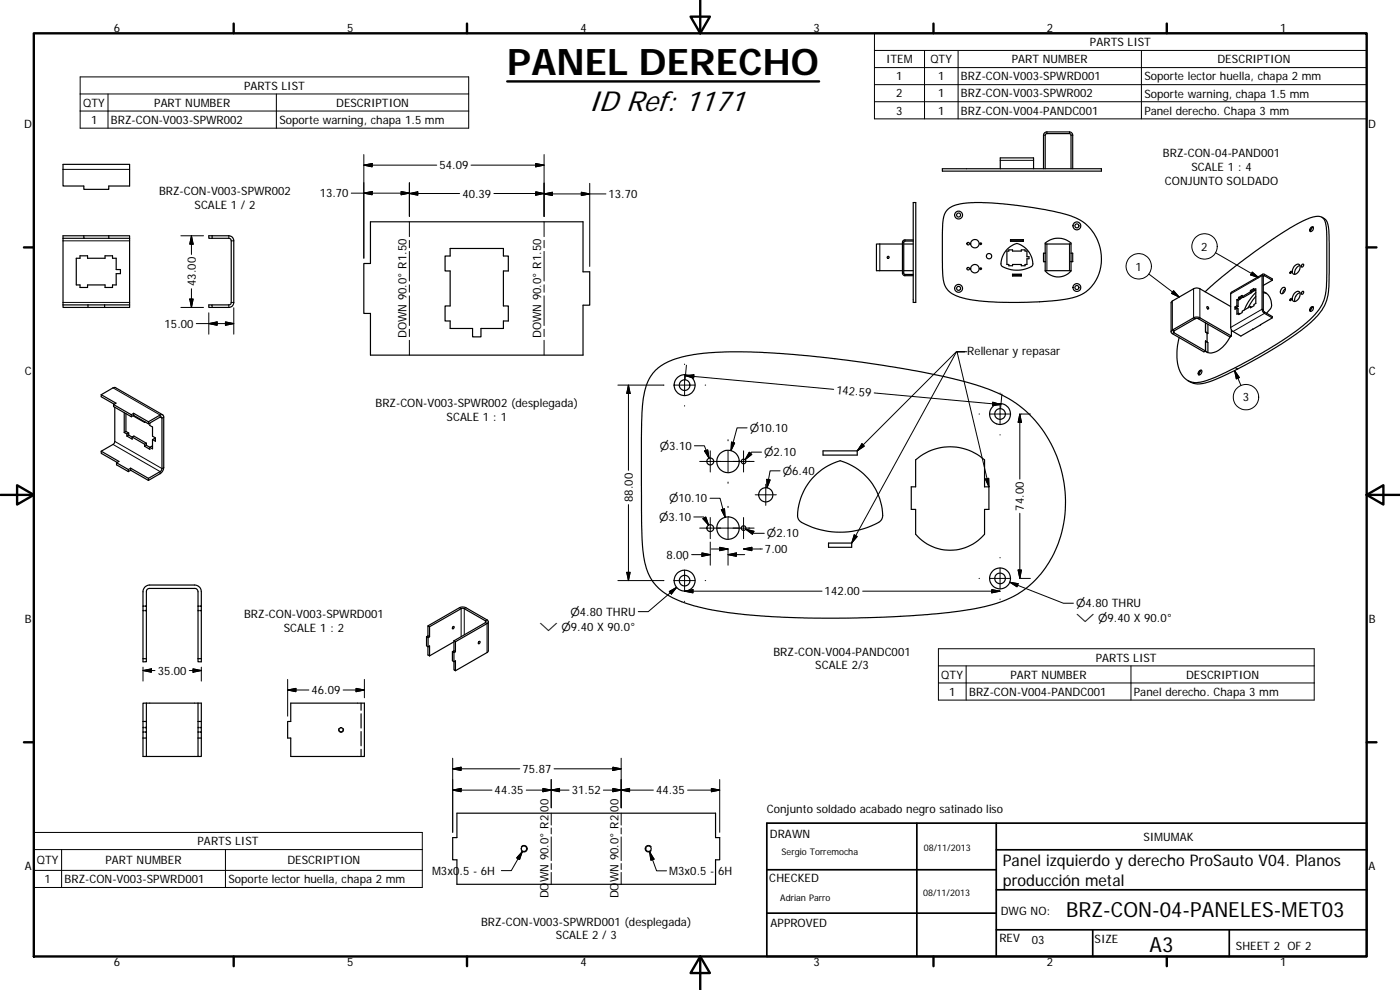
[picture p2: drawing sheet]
<svg xmlns="http://www.w3.org/2000/svg" width="420mm" height="297mm" viewBox="0 0 420 297" stroke-linecap="round" stroke-linejoin="round" font-family="sans-serif">
<g fill="none" stroke="#000" stroke-width=".36">
<path d="M18.9 49.3h20v6.5h-6.3v1h-7.4v-1h-6.3zM282.8 50.6h47.7v.8h-47.7zM300.2 50.6v-3.2h10v3.2M321.4 50.6l-.1-10.3-.3-.2h-6.8l-.3 .1-.2 .4v10M321.9 50.6l-.1-10.5-.4-.4-.4-.1h-6.8l-.6 .2-.4 .8v10M18.9 71.5h6.3M18.9 71.5v20M22.9 77.5h1.1v-.7h2.3v.7h5.2v-.7h2.3v.7h1.1v3.4h1.2v1.2h-1.2v3.4h-1.1v.8h-2.3v-.8h-5.2v.8h-2.3v-.8h-1.1zM25.2 70.7v.8h7.4M32.6 70.7h6.3v.8M32.6 71.5h6.3M32.6 70.7v.8"/>
<path d="M32.6 70.7h-13.7v.8M38.9 71.5v20M63.7 71.5h5l.4 .1 .3 .5v18.6l-.2 .6-.4 .2h-5.1M63.7 70.7v.8M63.7 71.5h-1v-.8h6a1.48 1.48 0 0 1 1.5 1.6v18.4a1.45 1.45 0 0 1-1.5 1.5h-5M111.2 66.5h63.8v15.1h2v10h-2v15h-63.8v-12.6h-2v-14.9h2zM135.1 74.5h16v2.3h1.5v4.5h-1.5v10.5h1.5v4.5h-1.5v2.3h-6.8v2.5h-2.5v-2.5h-6.7v-2.3h-1.5v-4.5h1.5v-10.5h-1.5v-4.5h1.5zM270.8 73.2h-7.8v8h7.8M271.2 73.2h2.9M274.1 60.8h.7v29.9h-.7zM274.1 72h-2.7l-.5 .3-.1 .4 .1 9.5 .5 .5h2.7M274.1 72.3h-2.5l-.4 .3v9.4l.4 .3h2.5"/>
<path d="M284.4 62.8a12.7 12.7 0 0 1 7.8-2l8.7 .4 11.6 1.5a32.3 32.3 0 0 1 12.3 3.8 13.4 13.4 0 0 1 1.2 21 17.9 17.9 0 0 1-9.6 2.7l-8.2 .5h-7.2l-7-.4-4.4-.7a7.3 7.3 0 0 1-6.3-4.8l-.5-4.5v-8.9a15.6 15.6 0 0 1 1-7.8zM302.2 74.9l1.4-1.1a2.21 2.21 0 0 1 3.2 0 6.1 6.1 0 0 1 3 5.9 8.7 8.7 0 0 1-9.2 0 5.6 5.6 0 0 1 1.6-4.8zM302.2 75.3h.6v-.3h1.1v.3h2.6v-.3h1.1v.3h.6v1.7h.6v.6h-.6v1.8h-.6v.3h-1.1v-.3h-2.6v.3h-1.1v-.3h-.6zM303.3 72l3.8-.1v.5h-3.8zM303.3 72.3h.1M303.3 72v.3h3.8M307.1 72.3h.1M313.7 76h-.5v2.5h.5M313.7 72.9a5.9 5.9 0 0 1 7.7 0v8.4a5.1 5.1 0 0 1-7.7 0zM321.4 73.2h-7.7M321.4 76h.5v2.5h-.5M388.5 79.9a.88 .88 0 0 1 .9-.7 .88 .88 0 0 1 .8 .9 1.99 1.99 0 0 1-2.1 2.1 1.74 1.74 0 0 1 .4-2.3z"/>
<path d="M390.1 79.7a2.41 2.41 0 0 0-1.5 2.6M390.8 79.3l.2-.1a.48 .48 0 0 1 .1 .6 .48 .48 0 0 1-.5 .2zM393.4 68.3a.49 .49 0 0 1 .7-.2 .49 .49 0 0 1-.1 .8 .52 .52 0 0 1-.4 .6 .52 .52 0 0 1-.6-.4zM394 68.1l-.7 1.3M394.1 68.1a.97 .97 0 0 0-.8 1.4M396.7 65.2l.7 .4a5.2 5.2 0 0 1 1.4 4.3l.1 11a26.7 26.7 0 0 1-.8 9.4 20.5 20.5 0 0 1-7 8.3l-6.5 4.6-6.2 3.8-7 3.7-5.7 2.8a11.4 11.4 0 0 1-7.8 1.4l-1.4-.7M18.9 91.5v.7h7.5M18.9 91.5h20M26.4 91.5v.7M31.4 91.5v.7M38.9 91.5v.7h-12.5M62.7 91.5h1v.7h-1z"/>
<path d="M271.2 81.2h2.9M303.9 82.3h2.6v.4h-2.6zM303.9 82.3v.4M306.4 82.3v.4M313.7 81.2h7.7M361.7 87.5l5-4.4 10.3-7.9 10.2-6.8 4.9-2.6a5.1 5.1 0 0 1 4.9-.4 8 8 0 0 1 1.2 5.3v13.5a14.6 14.6 0 0 1-6.6 13l-4.6 3.5-6 3.9-8.6 4.9-6.8 3.3a13.5 13.5 0 0 1-7.8 1.9 6.4 6.4 0 0 1-4.5-6.1l-.1-3.5 .7-3.8M361.8 99.6l.5 .2v2.8M361.8 99.6l.7 .4M361.8 96.9v2.7M362.2 92a.36 .36 0 0 1 .5 .2 .36 .36 0 0 1-.3 .5zM362.5 97.3v2.7M362.5 100l-.2 .1"/>
<path d="M369.3 92l-9.2-5.4a2.02 2.02 0 0 0-1.9 0l-6.7 4.1v8.9M369.6 99v1.8M370.6 92.1v.7l.6-.3M370.6 92.1l.4 .2M371 92.3v.3M371.2 91.8l-.6 .3M371.2 92.5v1.8l.6-.3 .3 .2M371.2 89.9v1.9M371.2 91.8l.4 .2M371.2 92.5l.4 .1v1.5M371.2 89.9l.4 .2M371.6 92l-.6 .3"/>
<path d="M371.6 90.1v1.9M371.8 89.2l.3 .2M371.8 89.2v.4M371.8 89.6l-.6 .3M371.8 89.6l.3 .2M372.1 89.4v.4M372.1 89.8l-.5 .3M372.8 89v-.4l-1 .6M372.8 89l-.7 .4M373.1 89.2l-.7 .3-.2-.1M375.3 87.2v.4M375.3 87.6l.3 .2"/>
<path d="M375.3 87.2l.3 .2M375.3 87.6l-2.5 1.4M375.6 92.1l-.3-.2-2.5 1.5v.4l-1 .6v-.4M375.6 87.8l-2.4 1.4-.4-.2M375.6 87.4v.4M376 98.8h.1M376.4 87v-.4l-1.1 .6M376.4 87l.5-.3v4.3l-.5 .3v.4l-1.1 .7v-.5M376.4 87l-.8 .4M376.4 87l.5 .1M376.6 87.1l-1 .6M376.9 87.8a15.3 15.3 0 0 0-3.5 5.2"/>
<path d="M376.9 88.9l-2.3 3.4M378.3 97.5l-2.4 1.3M378.3 97.4v.1M379 82.3l-9.5 5.4-.2 .3v10.2l.3 .8 2.8 1.8 3.6-2M379.1 87.5a3.8 3.8 0 0 1 2.1 5.3l-1.1 1.2M379.1 87.8l1 .3M381.8 84.1l-2.7 1.5M381.8 84.1l-2.3-1.4-.4 .1v10.3l.4 .5 2.3 1.4v.4l-3.5 2.1M381.8 84.1v-.4l-2.5-1.5-.4 .1-.1 10.7 .5 .9 2.5 1.5M384.9 86.4a.59 .59 0 0 1 .8 0 .59 .59 0 0 1-.1 .9 .88 .88 0 0 1-1.3 .6 1.48 1.48 0 0 1 .6-1.5zM385.8 86.7l-.6 .6-.2 .8M387.3 89.7l.2-.1 .1 .2-.3 .4z"/>
<path d="M387.3 81.5h.3a.31 .31 0 0 1-.1 .4 .31 .31 0 0 1-.4 0zM388.5 88a.88 .88 0 0 1 .9-.6 .88 .88 0 0 1 .8 .9 1.99 1.99 0 0 1-2.1 2.1 1.74 1.74 0 0 1 .4-2.4zM390.1 87.8a2.44 2.44 0 0 0-1.5 2.7M390.8 87.5l.2-.1a.47 .47 0 0 1 .2 .6 .47 .47 0 0 1-.6 .2zM393.5 92.1a.42 .42 0 0 1 .6 0 .42 .42 0 0 1 0 .6 .58 .58 0 0 1-.4 .7 .58 .58 0 0 1-.7-.4zM394 92.1l-.7 1.3M394.1 92.1a.97 .97 0 0 0-.8 1.4M30.4 118.4l3.5-2 .6-.2 14.3 8.3M30.4 118.4v.6l3.9 2.3M30.4 118.4l4.4 2.6-.7 .4M196.8 111.1a23.6 23.6 0 0 1 13.5-5l7.1-.5h8.1l9.6 .5 13.4 1.3 11.4 1.5 15 2.4 9.3 1.9 8.7 2.3a34.8 34.8 0 0 1 23.1 18.8 35.4 35.4 0 0 1-4.1 38.4 29.6 29.6 0 0 1-18.2 9.7l-8.8 1.4-12 1-15.7 .6-10.4 .1-12.1-.3-9.6-.6-6.7-.8-8.4-1.6a26 26 0 0 1-13.2-6.6 20.7 20.7 0 0 1-4-12.6l-.3-6.8v-22.3a71.5 71.5 0 0 1 .9-16.3l.2-.8a12 12 0 0 1 3.2-5.7zM360 111.2a.42 .42 0 0 1 .6-.1 .42 .42 0 0 1 0 .6 .56 .56 0 0 1-.3 .7 .56 .56 0 0 1-.7-.3z"/>
<path d="M360.5 111.1l-.7 1.3M360.6 111.1a1 1 0 0 0-.8 1.4M361.8 102.4l.7 .4v3M361.8 105.4l.6 .3M362.2 102.6l-.4-.3v3.1M369.1 101.1a7.7 7.7 0 0 1-6 4.8l-1.3-.5M369.6 100.8l-9.5-5.4a2.02 2.02 0 0 0-1.9 0l-6.4 3.6a.57 .57 0 0 0-.3 .6 .57 .57 0 0 0 .3 .5l9.5 5.5 .5-.3-9.7-5.6 .2-.4 6.8-3.8 10 5.6M369.6 100.8l-.5 .3M30.4 135.4v.6l4.8 2.7M30.4 135.4l5.3 3.1-.7 .4M34.1 121.4v.6l5.3 3M34.1 121.4l5.3 3"/>
<path d="M34.4 122.2v10.4l-.5 .7-3.5 2.1M35 138.9v.6l3.5 2M35 138.9l3.5 2M37.3 123.8v6M37.3 129.8l.8 .4M37.8 124.1v5.4M37.8 129.5l-.5 .3M37.8 129.5l.8 .4M38.1 130.8l1.6 1v-.7M38.1 130.2v.6M38.6 129.9l-.5 .3M38.6 130.5l-.5 .3"/>
<path d="M38.6 129.9v.6M38.6 130.5l1.1 .7M39.4 124.4v.6M39.7 131.1l3.7 2.2M39.7 131.1l.5-.3 3.7 2.2M39.9 124.8l3.5 1.9M40.1 124l4.4 2.6v.6M40.1 124.6l4.4 2.6M40.1 124.6l-.7 .4M40.1 124l-.7 .4M40.1 124v.6M43.4 126.5v.2"/>
<path d="M43.4 133.3v.6M43.4 133.9l1.6 .9v-.6M43.6 126.6l-.2 .1M43.9 133l-.5 .3M43.9 133.6l-.5 .3M43.9 133v.6M43.9 133.6l1.1 .6M44.5 127.2l3.6-2.1 .4 .1 .1 15.4-.4 .8-3.7 2.1M44.5 126.6l3.6-2.1a.66 .66 0 0 1 .7 0 .66 .66 0 0 1 .3 .6v15.2a2.31 2.31 0 0 1-1 1.8l-3.6 2M44.9 127l.1 .7 .8 .4v2.8l.8 .5v1l-.8-.5M45.8 131.9v2.8l-.8-.5M45.8 134l-.3-.1-.5 .3"/>
<path d="M46.6 131.8l-.3-.2-.5 .3M247 135.3h10.3v1.2h-10.3zM274.8 138a15.5 15.5 0 0 1 20.7 0v8.1h1.3v6.7h-1.3v7.5a13.5 13.5 0 0 1-20.7 0v-7.5h-1.3v-6.7h1.3zM38.5 140.9v.6M39.2 141.1l5.3 3M39.2 140.5l5.3 3M39.2 141.1l-.7 .4M39.2 140.5l-.7 .4M39.2 140.5v.6M44.5 143.5v.6M244.4 142.9a17.4 17.4 0 0 1 7.7-4.7 17.3 17.3 0 0 1 12.7 17.1l-.3 .7a15 15 0 0 1-7.6 3.2 23.3 23.3 0 0 1-16.9-2.9l-.4-.6a13.7 13.7 0 0 1 1.8-8.8l1.7-2.6zM248.7 162.9h6.9v1.3h-6.9z"/>
<path d="M42.9 183.2h.3M42.9 181.9h.3M42.9 197.6h1M43.6 183.2h.3M43.6 181.9h.3M43.9 197.6v1h-1v-21.1a2.01 2.01 0 0 1 2-2h13.5a2.04 2.04 0 0 1 2 2v21.1h-1v-1M43.9 197.6v-20.1l.2-.6 .8-.3h13.5l.6 .1 .4 .8v20.1M59.4 183.2h.3M59.4 181.9h.3M59.4 197.6h1M60.1 183.2h.3M60.1 181.9h.3"/>
<path d="M128 191.1v2.7l.5 .3 .4-.3v3M128 191.1l.5 .2M128.4 190.8l-.4 .3M128.4 190.8l.5 .3M128.4 187.8l9.9-5.6 1.5 .1 6.4 3.7a.59 .59 0 0 1 .3 .5 .59 .59 0 0 1-.3 .6l-9.5 5.5M128.5 191.3l-.1 5.2 .5 .3M128.9 191.1l-.4 .2M128.9 188l-.5-.2v3M128.9 188v3.1M128.9 188l9.9-5.5 7 3.9-.1 .4-9.5 5.5M135.8 195.5v2.7l.4 .3M136 188h.1a.32 .32 0 0 1 .1 .4 .32 .32 0 0 1-.4 .1z"/>
<path d="M136.2 195.3l-.4 .2 .4 .3v2.7M136.2 198.5l.5-.2v3l-.5-.3zM136.2 195.3l.5 .2M136.2 192.3l.5 .3M136.2 192.3v3M136.2 192.6l-7.3 4.2M136.7 195.5l-.5 .3M136.7 192.6v2.9M143.8 192.5l.1-.1a.33 .33 0 0 1 .1 .5 .33 .33 0 0 1-.5 0zM146.5 186.5v8.8l-.2 .4-9.6 5.6M42.9 216.5v10.5h1M42.9 216.5h1"/>
<path d="M42.9 219.6h.3M42.9 218.4h.3M43.6 219.6h.3M43.6 218.4h.3M43.9 211h15.5M43.9 211h-1v5.5M43.9 211v16M59.4 211v10.4M59.4 211h1v5.5M59.4 216.5h1v4.9M59.4 219.6h.3M59.4 218.4h.3"/>
<path d="M60.1 219.6h.3M60.1 218.4h.3M87.3 211h22.1v16h-22.1v-5.6h-1v-4.9h1zM108.4 211v2.1M108.4 214.2v4.2M108.4 219.5v4.3M42.9 221.4h1M43.9 227h15.5M59.4 221.4v5.6h1v-5.6M59.4 221.4h1M108.4 224.8v2.2M137.1 244h77.6v7.3h1.3v6.7h-1.3v7.3h-77.6v-7.3h-1.2v-6.7h1.2z"/>
<circle cx="266.6" cy="77.2" r=".3"/>
<circle cx="287.7" cy="64.5" r=".6"/>
<circle cx="287.7" cy="64.5" r="1.18"/>
<circle cx="290.6" cy="73.1" r=".38"/>
<circle cx="292.6" cy="73.1" r="1.27"/>
<circle cx="294.3" cy="73.1" r=".26"/>
<circle cx="296.8" cy="76.9" r=".8"/>
<circle cx="323.2" cy="67.8" r=".61"/>
<circle cx="323.2" cy="67.8" r="1.18"/>
<circle cx="287.7" cy="86.5" r="1.18"/>
<circle cx="287.7" cy="86.5" r=".6"/>
<circle cx="290.6" cy="80.6" r=".39"/>
<circle cx="292.6" cy="80.6" r="1.27"/>
<circle cx="294.3" cy="80.6" r=".26"/>
<circle cx="323.2" cy="86.3" r="1.17"/>
<circle cx="323.2" cy="86.3" r=".61"/>
<circle cx="205.4" cy="115.6" r="3.1"/>
<circle cx="205.5" cy="115.6" r="1.59"/>
<circle cx="213.2" cy="138.4" r="1.03"/>
<circle cx="218.5" cy="138.5" r="3.4"/>
<circle cx="223.2" cy="138.5" r=".7"/>
<circle cx="300.1" cy="124.2" r="1.6"/>
<circle cx="300.1" cy="124.2" r="3.1"/>
<circle cx="213.2" cy="158.5" r="1.02"/>
<circle cx="218.5" cy="158.4" r="3.4"/>
<circle cx="223.1" cy="158.4" r=".7"/>
<circle cx="229.8" cy="148.4" r="2.14"/>
<circle cx="205.4" cy="174.2" r="3.1"/>
<circle cx="205.5" cy="174.2" r="1.58"/>
<circle cx="300.1" cy="173.5" r="1.6"/>
<circle cx="300.1" cy="173.5" r="3.1"/>
<circle cx="102.3" cy="219" r=".61"/>
<circle cx="157.2" cy="254.6" r=".81"/>
<circle cx="194.6" cy="254.6" r=".82"/>
</g>
<g fill="none" stroke="#000" stroke-width=".3">
<path d="M262.4 10h147.8v25.7h-147.8zM262.4 15.1h147.8M277.5 15.1v20.6M287.5 15.1v20.6M342.6 15.1v20.6M24.1 28.2h116.6M24.1 33.3h116.6M24.1 23.1h116.6v15.4h-116.6zM32.4 28.2v10.3M82.9 28.2v10.3M262.4 20.3h147.8M262.4 25.4h147.8"/>
<path d="M262.4 30.5h147.8M314.2 39.6v.5M321 39.6v.5M18.9 50.8h20M105.4 58h17.5M109.2 46.4v31.1M109.2 58l2.5-.6v1zM109.2 49.6l2.5-.5v1zM120.4 57.4l2.5 .6-2.5 .4zM122.9 54.8v10.1M122.9 58.1l2.5-.5v1zM122.9 58.1h15"/>
<path d="M131.1 49.6h-21.9M141.4 49.6h21.9M148.2 58.1h15.1M160.8 49.1l2.5 .5-2.5 .5zM160.8 57.6l2.5 .5-2.5 .5zM163.3 58.2l2.5-.5v1zM163.3 58.2h18.6M163.3 46.4v18.5M174.5 57.7l2.5 .5-2.5 .5zM177 55v24.9M300.2 48.1h10M313.2 40.6h.5"/>
<path d="M321.4 40.6h.5M18.9 72.3h20M54.3 70.7h6.8M57.5 70.7v5.6M57.5 70.7l.5 2.6h-1.1zM68.7 70.7v.8M69.4 72.3h.8M122.9 66.5v4.5M122.9 72.1v2.2M122.9 75.4v8.9M163.3 66.5v4.5M163.3 72.1v2.2"/>
<path d="M163.3 75.4v8.9M264 73.2v8M270.8 72.7h.4M271.6 72v.3M314.2 73.2v8M321 73.2v8M364.8 75.8l13 7.5M18.9 90.7h20M54.3 92.2h6.8M56.9 89.7h1.1l-.5 2.5zM57.5 86.6v5.6M58.9 97.1h11.3"/>
<path d="M62.7 93.9v6.4M62.7 97.1l2.5-.5v1zM67.7 96.6l2.5 .5-2.5 .5zM68.7 91.5v.7M69.4 90.7h.8M70.2 92.4v7.9M122.9 85.4v2.3M122.9 88.8v8.9M122.9 98.8v2.2M163.3 85.4v2.3M163.3 88.8v8.9M163.3 98.8v2.2"/>
<path d="M270.8 82h.4M271.6 82.3v.4M344.8 82.2l9.1 6.9M351.8 90.3v8.7l.5 .3v.5l-.5 .3M352.2 87.2l1.7 1.9-2.3-1.1zM358.2 86.6v8.8l.5 .2M360.1 86.6v8.8l-.5 .2M375.8 81.6l2 1.7-2.5-.8zM379.1 93l-.3-.2-9.5 5.4M379.5 82.3v.4l-.4 .2-.3-.2-9.5 5.5M379.5 93.6v.4l-9.5 5.5M33.9 116.4l14.2 8.1v.6l.5 .4 .5-.4"/>
<path d="M122.9 102.1v4.5M163.3 102.1v4.5M185.4 115.5h13.9M188.6 115.5v25.6M188.6 115.5l.5 2.5h-1zM202.3 115.5h6.3M205.5 109.2v.2M205.5 112.4v6.3M205.7 112.7l2.5-.2v1zM205.7 112.7l44.5 4.1M206 109.6l-.4 4.4M211.6 115.5h.2"/>
<path d="M262.3 117.9l38.1 3.5M290.2 105.5h-3l9.6 40.6M300.1 117.9v.1M300.7 118.2l-.4 4.4M370.5 111.2l1.9 4.5M370.5 111.2l1.5 2.1-1 .4zM370.7 110.3l.7 .4M33.9 133.3l14.2 8.2v.6M34.4 132.4l14.2 8.2 .5-.3M205.5 121.7v.2M208.4 133.8h3l1.4 3.7M210 138.5h16.3"/>
<path d="M211.4 135.3l1-.3 .4 2.5zM213.2 135.3v6.3M218.5 131.9v.4M218.5 135.3v6.3M219.5 132.7l1 .2-1.1 2.3zM223.1 135.3v6.3M224.2 128.4h-3l-1.8 6.8M224.9 135.7l.7 .6-2 1.6zM228.5 135.7h-3l-1.9 2.2M257.3 135.3l29.7-29.8h2.5h-2.4l-31.5 57.4M258.7 133.1l.7 .8-2.1 1.4zM293.8 124.2h.2"/>
<path d="M297 124.2h6.3M297.9 120.7l2.5 .7-2.5 .3zM300.1 121.1v6.3M300.1 130.4v.1M306.1 124.2v19.5M306.1 124.2l.4 2.5h-.9zM309.2 124.2h-2.9M188.6 151.4v22.8M208.2 155.1h3l1.5 2.4M210 158.5h16.3M211 155.6l.8-.5 .9 2.4zM213.1 149.5h3l1.5 5.7"/>
<path d="M213.2 155.3v6.3M216.5 152.9l.9-.2 .2 2.5zM218.5 144.6v.4M218.5 151.9v.4M218.5 155.3v6.3M223.1 155.3v6.3M223.8 158.8l2.5 .6-.5 .9zM223.8 158.8l2.6 1.2h3M226.6 148.5h6.4M229.8 145.3v6.3M230.1 143.8l1 .2-.9 2.3zM234.1 141.3h-3l-.9 5"/>
<path d="M295.7 143.7l1-.2 .1 2.6zM306.1 154v19.5M185.4 174.2h13.9M188.1 171.7h1l-.5 2.5zM200.9 177.5l2.2-1.3-1.6 2zM202.3 174.2h6.3M203.1 176.2l-8.5 7.3h-3.1M205.5 167.9v.1M205.5 171v6.4h41.2M205.5 177.4l2.5-.5v1zM207.6 166.4h5.6M210.7 165.9l2.5 .5-2.5 .5z"/>
<path d="M211.6 174.2h.2M213.2 162.6v7M213.5 164.7h5M216 164.2l2.5 .5-2.5 .5zM218.5 166.4l2.5-.5v1zM218.5 164.6v5M218.5 166.4h5M223.1 164.7l2.5-.5v1zM223.1 164.7h5.7M256.4 160.5l.8 .5-1.6 1.9zM258.9 177.4h41.2M293.8 173.5h.2"/>
<path d="M297 173.5h6.3M297.6 176.9l2.5 .5-2.5 .5zM300.1 167.3v.1M300.1 170.4v6.3M300.1 179.7v.2M303.1 174.7l2.5 .4-.4 1zM303.1 174.7l16 6.3h3M305.6 171h.9l-.4 2.5zM306.3 173.5h2.9M42.9 181.8h.3M42.9 183.3h.3M43.6 181.8h.3"/>
<path d="M43.6 183.3h.3M59.4 183.3h.3M59.4 181.8h.3M60.1 183.3h.3M60.1 181.8h.3M137.9 182.3l.5 .3v8.4M139.8 182.3l-.5 .3v7.9M146.2 186l-.5 .3v.5l.5 .3v8.7M205.5 180.4v.1M281.6 194.6h112.8v15.5h-112.8zM281.6 199.8h112.8M290 199.8v10.3"/>
<path d="M339.4 199.8v10.3M42.9 201.2l2.5-.5v1zM42.9 201.2h3.6M42.9 200.2v4.2M42.9 218.2h.3M42.9 219.7h.3M43.6 218.2h.3M43.6 219.7h.3M56.8 201.2h3.6M57.9 200.7l2.5 .5-2.5 .5zM59.4 219.7h.3M59.4 218.2h.3"/>
<path d="M60.1 219.7h.3M60.1 218.2h.3M60.4 200.2v4.2M86.3 207l2.5-.5v1zM86.3 207h6.4M86.3 203.9v11M103 207h6.4M103 218.6a.75 .75 0 0 1-.6 1.1 .75 .75 0 0 1-.7-1.1M106.9 206.5l2.5 .5-2.5 .5zM109.4 203.9v5.5M281.6 204.9h112.8M135.9 237.1l2.5-.5v1z"/>
<path d="M135.9 230.7l2.5-.5v1zM135.9 237.1h11.7M135.9 230.7h20.1M135.9 227.5v22.2M157.9 237.1h12.9M162.9 236.6l2.5 .5-2.5 .5zM165.4 233.9v8.5M165.4 237.1l2.5-.5v1zM166.3 230.7h20.1M181.1 237.1h15M183.9 230.2l2.5 .5-2.5 .5zM183.9 236.6l2.5 .5-2.5 .5z"/>
<path d="M186.4 227.5v14.9M186.4 237.1l2.5-.5v1zM206.4 237.1h9.6M213.5 236.6l2.5 .5-2.5 .5zM216 233.9v15.8M10.1 249.8h116.6v16.5h-116.6zM10.1 254.9h116.6M18.5 254.9v11.4M67.7 254.9v11.4M156.5 254.1a.99 .99 0 0 1 1.4-.2 .99 .99 0 0 1 0 1.5 .99 .99 0 0 1-1.4-.2M156.7 255.5l-3.3 5.7h-2.9M156.7 255.5l-.8 2.4-.8-.5z"/>
<path d="M165.4 244v3.5M165.4 248.4v1.8M165.4 251.1v7.1M165.4 259.1v1.8M186.4 244v3.5M186.4 248.4v1.8M186.4 251.1v7.1M186.4 259.1v1.8M195 255.6l2.1 5.7h2.9M195 255.6l1.3 2.2-1 .3zM195.4 254.1a.99 .99 0 0 0-1.4-.2 .99 .99 0 0 0 0 1.5 .99 .99 0 0 0 1.4-.2M10.1 261.2h116.6"/>
<path d="M165.4 261.8v3.5M186.4 261.8v3.5"/>
<circle cx="341.7" cy="79.9" r="3.8"/>
<circle cx="361.5" cy="73.9" r="3.8"/>
<circle cx="373.9" cy="119.2" r="3.8"/>
</g>
<g fill="none" stroke="#000" stroke-width=".71">
<path d="M10.1 10h400.1v277h-400.1zM70.1 7.1v2.9M140.2 7.1v2.9M207.3 5h5.8l-2.9 5zM210.2 0v10M280.2 7.1v2.9M350.2 7.1v2.9M152.2 24.4h93.6M7.2 74.2h2.9M410.2 74.2h2.9M.2 148.5h9.9M5.1 145.6l5 2.9-5 2.9z"/>
<path d="M410.2 148.5l5-2.9v5.8zM410.2 148.5h9.9M7.2 222.7h2.9M410.2 222.7h2.9M70.1 287v2.9M140.2 287v2.9M210.2 287l2.9 5h-5.8zM210.2 287v10M280.2 287v2.9M350.2 287v2.9"/>
</g>
<path d="M230.1 247h180.1v40h-180.1zM275.2 247v40M299 255h111.2M299 247v40M230.1 274h68.9M230.1 261h68.9M299 279h111.2M299 267h111.2M327.9 279v8M368.9 279v8" fill="none" stroke="#000" stroke-width=".51"/>
<g fill="#000" stroke="#000" stroke-width=".3">
<path d="M109.2 58l2.5-.6v1zM109.2 49.6l2.5-.5v1zM120.4 57.4l2.5 .6-2.5 .4zM122.9 58.1l2.5-.5v1zM160.8 49.1l2.5 .5-2.5 .5zM160.8 57.6l2.5 .5-2.5 .5zM163.3 58.2l2.5-.5v1zM174.5 57.7l2.5 .5-2.5 .5zM57.5 70.7l.5 2.6h-1.1zM56.9 89.7h1.1l-.5 2.5zM62.7 97.1l2.5-.5v1zM67.7 96.6l2.5 .5-2.5 .5z"/>
<path d="M352.2 87.2l1.7 1.9-2.3-1.1zM375.8 81.6l2 1.7-2.5-.8zM188.6 115.5l.5 2.5h-1zM205.7 112.7l2.5-.2v1zM370.5 111.2l1.5 2.1-1 .4zM211.4 135.3l1-.3 .4 2.5zM219.5 132.7l1 .2-1.1 2.3zM224.9 135.7l.7 .6-2 1.6zM258.7 133.1l.7 .8-2.1 1.4zM297.9 120.7l2.5 .7-2.5 .3zM306.1 124.2l.4 2.5h-.9zM211 155.6l.8-.5 .9 2.4z"/>
<path d="M216.5 152.9l.9-.2 .2 2.5zM223.8 158.8l2.5 .6-.5 .9zM230.1 143.8l1 .2-.9 2.3zM295.7 143.7l1-.2 .1 2.6zM188.1 171.7h1l-.5 2.5zM200.9 177.5l2.2-1.3-1.6 2zM205.5 177.4l2.5-.5v1zM210.7 165.9l2.5 .5-2.5 .5zM216 164.2l2.5 .5-2.5 .5zM218.5 166.4l2.5-.5v1zM223.1 164.7l2.5-.5v1zM256.4 160.5l.8 .5-1.6 1.9z"/>
<path d="M297.6 176.9l2.5 .5-2.5 .5zM305.6 171h.9l-.4 2.5zM303.1 174.7l2.5 .4-.4 1zM42.9 201.2l2.5-.5v1zM57.9 200.7l2.5 .5-2.5 .5zM86.3 207l2.5-.5v1zM106.9 206.5l2.5 .5-2.5 .5zM135.9 237.1l2.5-.5v1zM135.9 230.7l2.5-.5v1zM162.9 236.6l2.5 .5-2.5 .5zM165.4 237.1l2.5-.5v1zM183.9 230.2l2.5 .5-2.5 .5z"/>
<path d="M183.9 236.6l2.5 .5-2.5 .5zM186.4 237.1l2.5-.5v1zM213.5 236.6l2.5 .5-2.5 .5zM156.7 255.5l-.8 2.4-.8-.5zM195 255.6l1.3 2.2-1 .3z"/>
</g>
<text font-size="11" x="152.2" y="22.6">PANEL DERECHO</text>
<text font-size="8.7" x="176.6" y="33.3">ID Ref: 1171</text>
<g font-size="6.3">
<text x="319.9" y="275">BRZ-CON-04-PANELES-MET03</text>
<text x="345" y="285.6">A3</text>
</g>
<g font-size="4.8">
<text x="301" y="259.9">Panel izquierdo y derecho ProSauto V04. Planos</text>
<text x="301" y="265.7">producción metal</text>
</g>
<g font-size="3.5">
<text x="34.2" y="9.6">6</text>
<text x="104.2" y="9.6">5</text>
<text x="174.2" y="9.6">4</text>
<text x="244.2" y="9.6">3</text>
<text x="314.2" y="9.6">2</text>
<text x="384.2" y="9.6">1</text>
<text x="327.1" y="13.9">PARTS LIST</text>
<text x="265.9" y="19">ITEM</text>
<text x="279.2" y="19">QTY</text>
<text x="303.6" y="19">PART NUMBER</text>
<text x="365.4" y="19">DESCRIPTION</text>
<text x="73.2" y="26.9">PARTS LIST</text>
<text x="269" y="24.1">1</text>
<text x="269" y="29.3">2</text>
<text x="281.5" y="24.1">1</text>
<text x="281.5" y="29.2">1</text>
<text x="288.4" y="24.1">BRZ-CON-V003-SPWRD001</text>
<text x="288.4" y="29.3">BRZ-CON-V003-SPWR002</text>
<text x="343.4" y="24.2">Soporte lector huella, chapa 2 mm</text>
<text x="343.4" y="29.3">Soporte warning, chapa 1.5 mm</text>
<text x="25" y="32.1">QTY</text>
<text x="46.3" y="32">PART NUMBER</text>
<text x="100.8" y="32.1">DESCRIPTION</text>
<text x="269" y="34.4">3</text>
<text x="281.5" y="34.4">1</text>
<text x="288.4" y="34.4">BRZ-CON-V004-PANDC001</text>
<text x="343.4" y="34.4">Panel derecho. Chapa 3 mm</text>
<text x="7.3" y="38.4">D</text>
<text x="27.3" y="37.2">1</text>
<text x="33.3" y="37.2">BRZ-CON-V003-SPWR002</text>
<text x="83.9" y="37.2">Soporte warning, chapa 1.5 mm</text>
<text x="410.6" y="38.4">D</text>
<text x="349" y="47">BRZ-CON-04-PAND001</text>
<text x="131.9" y="50.8">54.09</text>
<text x="357.5" y="51.2">SCALE 1 : 4</text>
<text x="47.7" y="58.4">BRZ-CON-V003-SPWR002</text>
<text x="95.9" y="59.2">13.70</text>
<text x="138.8" y="59.4">40.39</text>
<text x="182.7" y="59.5">13.70</text>
<text x="349.6" y="55.4">CONJUNTO SOLDADO</text>
<text x="58.4" y="62.6">SCALE 1 / 2</text>
<text x="360.5" y="75.2">2</text>
<text x="340.8" y="81.2">1</text>
<text x="58.7" y="85.9" transform="rotate(-90 58.7 85.9)">43.00</text>
<text x="49.4" y="98.4">15.00</text>
<text x="122" y="101.5" transform="rotate(-90 122 101.5)">DOWN 90.0° R1.50</text>
<text x="162.4" y="101.5" transform="rotate(-90 162.4 101.5)">DOWN 90.0° R1.50</text>
<text x="290.3" y="106.5">Rellenar y repasar</text>
<text x="7.4" y="112.6">C</text>
<text x="410.8" y="112.6">C</text>
<text x="250.9" y="118.2" transform="rotate(5 250.9 118.2)">142.59</text>
<text x="112.7" y="122.2">BRZ-CON-V003-SPWR002 (desplegada)</text>
<text x="373" y="120.5">3</text>
<text x="134" y="126.4">SCALE 1 : 1</text>
<text x="189.9" y="150.6" transform="rotate(-90 189.9 150.6)">88.00</text>
<text x="307.3" y="153.2" transform="rotate(-90 307.3 153.2)">74.00</text>
<text x="200" y="167.7">8.00</text>
<text x="229.6" y="166">7.00</text>
<text x="247.5" y="178.6">142.00</text>
<text x="73.3" y="185.5">BRZ-CON-V003-SPWRD001</text>
<text x="7.4" y="186.9">B</text>
<text x="85.1" y="189.6">SCALE 1 : 2</text>
<text x="410.8" y="186.9">B</text>
<text x="232.1" y="196.7">BRZ-CON-V004-PANDC001</text>
<text x="47.3" y="202.4">35.00</text>
<text x="244.7" y="200.9">SCALE 2/3</text>
<text x="282.5" y="203.6">QTY</text>
<text x="303.3" y="203.6">PART NUMBER</text>
<text x="328.9" y="198.5">PARTS LIST</text>
<text x="355.9" y="203.6">DESCRIPTION</text>
<text x="93.5" y="208.3">46.09</text>
<text x="284.8" y="208.7">1</text>
<text x="290.8" y="208.8">BRZ-CON-V004-PANDC001</text>
<text x="340.3" y="208.8">Panel derecho. Chapa 3 mm</text>
<text x="156.8" y="231.9">75.87</text>
<text x="148.5" y="238.3">44.35</text>
<text x="171.6" y="238.3">31.52</text>
<text x="196.9" y="238.3">44.35</text>
<text x="164.6" y="243.5" transform="rotate(-90 164.6 243.5)">00</text>
<text x="185.6" y="243.5" transform="rotate(-90 185.6 243.5)">00</text>
<text x="230.1" y="243.8">Conjunto soldado acabado negro satinado liso</text>
<text x="231.1" y="251.4">DRAWN</text>
<text x="59.3" y="253.6">PARTS LIST</text>
<text x="343.2" y="252.3">SIMUMAK</text>
<text x="7.4" y="261.1">A</text>
<text x="11.1" y="259.3">QTY</text>
<text x="31.7" y="259.3">PART NUMBER</text>
<text x="86.2" y="259.3">DESCRIPTION</text>
<text x="129.7" y="262.5">M3x0.5 - 6H</text>
<text x="200.9" y="262.6">M3x0.5 - 6H</text>
<text x="410.8" y="261.1">A</text>
<text x="13.4" y="265">1</text>
<text x="19.4" y="265">BRZ-CON-V003-SPWRD001</text>
<text x="68.6" y="265">Soporte lector huella, chapa 2 mm</text>
<text x="164.6" y="269.6" transform="rotate(-90 164.6 269.6)">DO</text>
<text x="164.6" y="264.7" transform="rotate(-90 164.6 264.7)">WN 90.0° R2.</text>
<text x="185.6" y="269.6" transform="rotate(-90 185.6 269.6)">DO</text>
<text x="185.6" y="264.7" transform="rotate(-90 185.6 264.7)">WN 90.0° R2.</text>
<text x="230.9" y="264.6">CHECKED</text>
<text x="300.3" y="274.5">DWG NO:</text>
<text x="144.4" y="277.7">BRZ-CON-V003-SPWRD001 (desplegada)</text>
<text x="166.8" y="281.9">SCALE 2 / 3</text>
<text x="231.3" y="278.2">APPROVED</text>
<text x="299.9" y="282.6">REV</text>
<text x="309.7" y="283.3">03</text>
<text x="328.5" y="283">SIZE</text>
<text x="370.9" y="285.1">SHEET 2 OF 2</text>
<text x="34.2" y="289.9">6</text>
<text x="104.2" y="289.9">5</text>
<text x="174.2" y="289.9">4</text>
<text x="244.2" y="289.9">3</text>
<text x="314.2" y="289.9">2</text>
<text x="384.2" y="289.9">1</text>
</g>
<g font-size="3.3">
<text x="225" y="129.6">⌀10.10</text>
<text x="198" y="135">⌀3.10</text>
<text x="229.3" y="136.9">⌀2.10</text>
<text x="234.9" y="142.5">⌀6.40</text>
<text x="200.8" y="150.7">⌀10.10</text>
<text x="197.8" y="156.3">⌀3.10</text>
<text x="230.2" y="161.2">⌀2.10</text>
<text x="171.2" y="184.7">⌀4.80 THRU</text>
<text x="322.9" y="182.3">⌀4.80 THRU</text>
<text x="161.9" y="189.2">⌵ ⌀9.40 X 90.0°</text>
<text x="322.9" y="186.7">⌵ ⌀9.40 X 90.0°</text>
</g>
<g font-size="2.7">
<text x="234.5" y="256.6">Sergio Torremocha</text>
<text x="277.3" y="255.2">08/11/2013</text>
<text x="277" y="268.7">08/11/2013</text>
<text x="234.2" y="270.2">Adrian Parro</text>
</g>
</svg>
